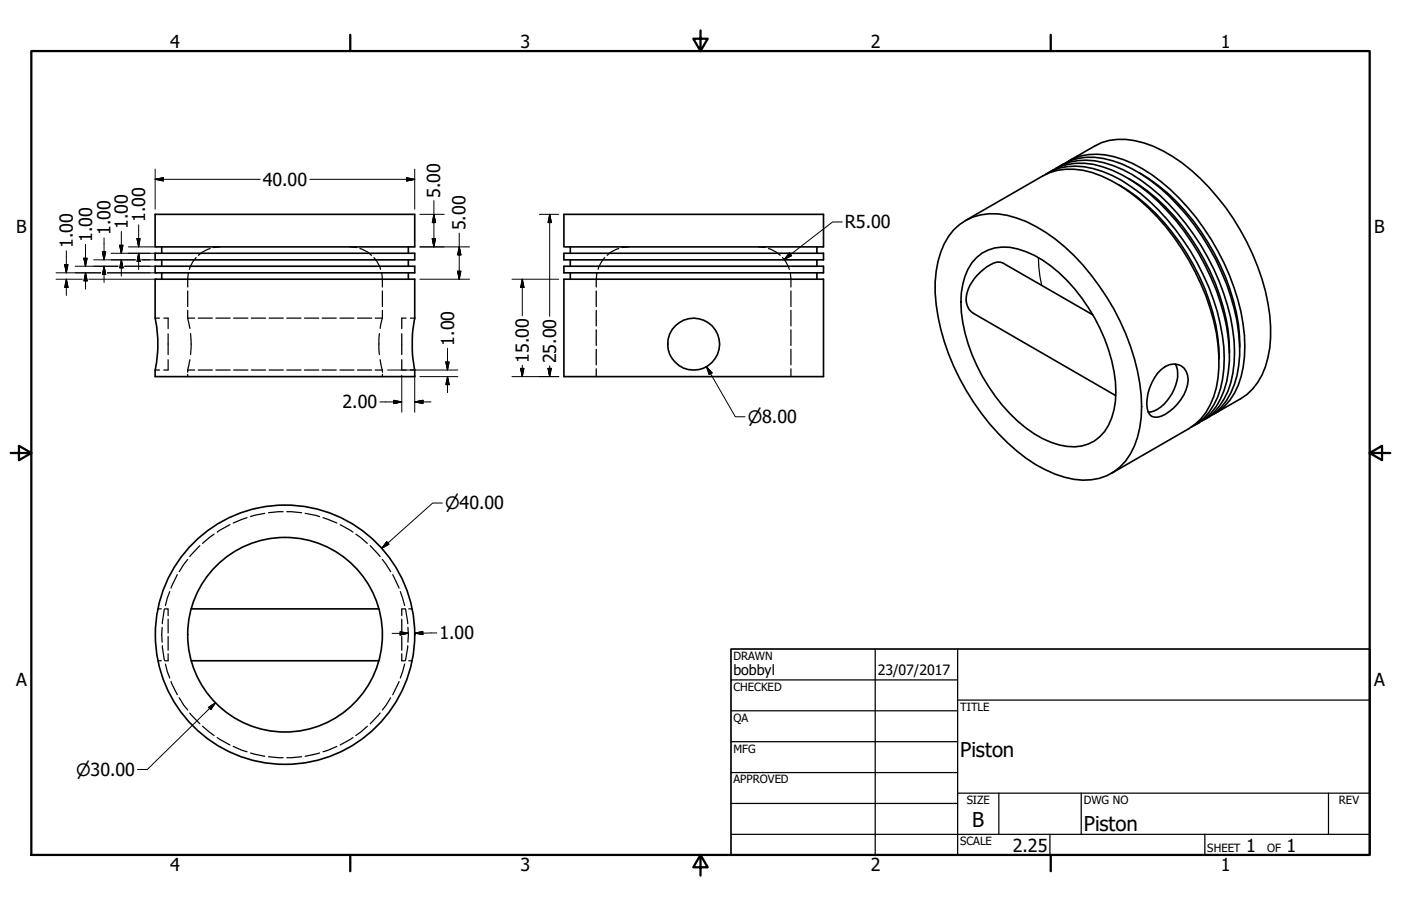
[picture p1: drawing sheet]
<svg xmlns="http://www.w3.org/2000/svg" width="432mm" height="279mm" viewBox="0 0 432 279" stroke-linecap="round" stroke-linejoin="round" font-family="sans-serif">
<!-- layer: Visible (ANSI) -->
<g fill="none" stroke="#000" stroke-width=".51">
<path d="M322.2 53.8a19.1 19.1 0 0 1 17.7-.9 52.3 52.3 0 0 1 22.4 17.9 69 69 0 0 1 15 39.7 25.7 25.7 0 0 1-6.2 18.4l-1.8 1.6-2.1 1.2M323 53.3a18.1 18.1 0 0 1 16.8-1.9 50.5 50.5 0 0 1 22.8 16.8 73.5 73.5 0 0 1 16 36.3 32.3 32.3 0 0 1-3.7 20.8 17.8 17.8 0 0 1-6.9 6M325.4 51.9a19.1 19.1 0 0 1 17.6-.8 49.3 49.3 0 0 1 19.9 14.7 71.9 71.9 0 0 1 17.5 39.4 31.7 31.7 0 0 1-3.1 17.9 16.1 16.1 0 0 1-6.9 6.8M326.2 51.5a18.1 18.1 0 0 1 16.8-1.9 50.5 50.5 0 0 1 22.8 16.8 73.5 73.5 0 0 1 16 36.3 32.1 32.1 0 0 1-3.7 20.7 16.7 16.7 0 0 1-6.9 6M328.5 50.2a17.9 17.9 0 0 1 14.8-1.9 47.2 47.2 0 0 1 22.8 15.7 71.8 71.8 0 0 1 17.4 39.4 32.4 32.4 0 0 1-3 17.8 16.7 16.7 0 0 1-6.9 6.8M329.4 49.7l7.9-4.6a18.7 18.7 0 0 1 15.3-1 49.5 49.5 0 0 1 22.7 16.8 70.7 70.7 0 0 1 16.3 39.8 29.4 29.4 0 0 1-4 17.3l-1.5 2-1.8 1.7-10 5.9M344.7 57a63.7 63.7 0 0 1 25 28.3 59.7 59.7 0 0 1 6 25.4M347.9 55.1a63.7 63.7 0 0 1 25 28.4 59.7 59.7 0 0 1 6 25.3M351.1 53.3a63.7 63.7 0 0 1 24.9 28.4 59.7 59.7 0 0 1 6.1 25.3M47.8 66.1h80v10h-80zM47.8 78.1h80v2h-80zM49.8 76.1v2"/>
<path d="M125.9 76.1v2M173.8 66.1h80v10h-80zM173.8 78.1h80v2h-80zM175.8 76.1v2M251.8 76.1v2M293.9 70.9a17.7 17.7 0 0 1 19.5-3.7 50.9 50.9 0 0 1 23 17.7 69.5 69.5 0 0 1 15.5 40.4 26.9 26.9 0 0 1-4.9 16.8 16.9 16.9 0 0 1-18.8 5.1 44 44 0 0 1-20.5-13.5 71.6 71.6 0 0 1-19.5-43.3 29.6 29.6 0 0 1 4.2-17.5zM297.6 68l23.8-13.8a20 20 0 0 1 18.1 .1 57.3 57.3 0 0 1 24.7 22.4 67.6 67.6 0 0 1 11.5 33.2 27.1 27.1 0 0 1-5.6 19.3l-1.7 1.6-2 1.4-23.9 13.8M301.1 79.4a12.8 12.8 0 0 1 12.5-2.6 35 35 0 0 1 17.6 12.3 52.6 52.6 0 0 1 12.7 31.7 18.7 18.7 0 0 1-4.9 13.8 12.8 12.8 0 0 1-12.5 2.6 35 35 0 0 1-17.6-12.3 52.6 52.6 0 0 1-12.7-31.7 18.7 18.7 0 0 1 4.9-13.8zM47.8 86.1h80v12a42.4 42.4 0 0 0 0 16v2h-80v-2a39.2 39.2 0 0 0 0-16zM47.8 82.1h80v2h-80zM49.8 80.1v2M49.8 84.1v2"/>
<path d="M125.9 80.1v2M125.9 84.1v2M173.8 82.1h80v2h-80zM173.8 86.1h80v30h-80zM175.8 80.1v2M175.8 84.1v2M251.8 80.1v2M251.8 84.1v2M336.8 97.1l-27.7-16a4 4 0 0 0-4.1 .7 13.9 13.9 0 0 0-7.2 10.8 5.1 5.1 0 0 0 2.2 4l43.9 25.4M357.9 113.9a4.6 4.6 0 0 1 5.3-1.4 4.6 4.6 0 0 1 3 4.6 13.9 13.9 0 0 1-9.4 11.6 2.67 2.67 0 0 1-3.2-2.9 14.8 14.8 0 0 1 4.3-11.9zM362.3 112.3a8.9 8.9 0 0 1-.5 7.8 11.7 11.7 0 0 1-6.9 6.9l-1 .1M58.9 187.8h57.9"/>
<path d="M58.9 203.8h57.9"/>
<circle cx="213.8" cy="106.1" r="8"/>
<circle cx="87.8" cy="195.7" r="40"/>
<circle cx="87.9" cy="195.7" r="30"/>
</g>
<!-- layer: Visible Narrow (ANSI) -->
<path d="M320 79.4l.5 5.7 .6 2.9" fill="none" stroke="#000" stroke-width=".38"/>
<!-- layer: Hidden (ANSI) -->
<g fill="none" stroke="#000" stroke-width=".38">
<path d="M60.5 79.4l-1 1.2-1.1 2.5M64.8 76.6l-2.5 1.2-1.1 .9M67.8 76.1l-2 .2M107.8 76.1l2.1 .2M110.9 76.6l2.5 1.2 1.1 .9M115.3 79.4l.8 1.2 1.2 2.5M186.4 79.4l-.9 1.2-1.2 2.5M190.7 76.6l-2.5 1.2-1.1 .9M193.8 76.1l-2.1 .2M233.8 76.1l2 .2M236.9 76.6l2.4 1.2 1.2 .9M241.2 79.4l.9 1.2 1.2 2.5"/>
<path d="M47.8 98.1h1.3M50.5 98.1h1.3v3.2M57.8 98.1l.7 3.2M57.8 98.1h2.2M57.8 89.7v4.9M57.8 95.7v2.4M58 84.1l-.2 4.4M61.1 98.1h4.4M66.5 98.1h4.4M72 98.1h4.4M77.5 98.1h4.4M82.9 98.1h4.4"/>
<path d="M88.4 98.1h4.4M93.9 98.1h4.3M99.3 98.1h4.3M104.8 98.1h4.3M110.2 98.1h4.4M115.6 98.1h2.3M117.6 84.1l.3 4.4M117.9 98.1l-.7 3.2M117.9 89.7v4.9M117.9 95.7v2.4M125.2 98.1h-1.4v3.2M126.5 98.1h1.3"/>
<path d="M183.8 89.7v4.9M183.8 95.7v4.8M184 84.1l-.2 4.4M243.5 84.1l.3 4.4M243.8 89.7v4.9M243.8 95.7v4.8M47.8 114.1h1.3M51.8 102.9v6.4M51.8 110.9v3.2h-1.3M57.8 114.1h2.2M57.8 114.1v.7M57.8 115.4v.7"/>
<path d="M58.5 110.9l-.7 3.2M58.7 102.9l.2 3.2-.2 3.2M61.1 114.1h4.4M66.5 114.1h4.4M72 114.1h4.4M77.5 114.1h4.4M82.9 114.1h4.4M88.4 114.1h4.4M93.9 114.1h4.3M99.3 114.1h4.3M104.8 114.1h4.3M110.2 114.1h4.4"/>
<path d="M115.6 114.1h2.3M117 102.9l-.2 1.7 .2 4.7M117.2 110.9l.7 3.2M117.9 114.1v.7M117.9 115.4v.7M123.8 102.9v6.4M123.8 110.9v3.2h1.4M126.5 114.1h1.3M183.8 101.7v4.9M183.8 107.7v4.8M183.8 113.7v2.4M243.8 101.7v4.9"/>
<path d="M243.8 107.7v4.8M243.8 113.7v2.4M76.1 159.6l-4.2 1.7M81.6 158.3l-4.4 1M87.2 157.8l-4.5 .3M88.4 157.8l4.6 .3M94 158.3l4.5 1M99.6 159.6l4.2 1.7M54.7 177.2l-2 4.2M57.8 172.5l-2.6 3.8M61.6 168.3l-3.1 3.3M66 164.7l-3.6 2.9"/>
<path d="M70.9 161.8l-4 2.3M104.8 161.8l4 2.3M109.7 164.7l3.5 2.9M114.1 168.3l3.1 3.3M117.9 172.5l2.5 3.8M121 177.2l2 4.2M48.6 187.8h1.1M50 193.5v4.6M50 199.1l.7 4.5M50.7 187.8l-.7 4.5M50.8 187.8h1v2.1M51.8 190.9v4.3"/>
<path d="M51.8 196.3v4.2M52.3 182.4l-1.3 4.4M123.4 182.4l1.3 4.4M123.8 190.9v4.3M123.8 196.3v4.2M124.9 187.8h-1.1v2.1M125 187.8l.7 4.5M125.7 199.1l-.7 4.5M125.7 193.5v4.6M126 187.8h1.1M48.6 203.8h1.1M51 204.8l1.3 4.3"/>
<path d="M51.8 201.6v2.2h-1M52.7 210.2l2 4M55.2 215.2l1.4 2.3 1.2 1.4M58.5 219.9l3.1 3.3M117.2 219.9l-3.1 3.3M120.4 215.2l-2.5 3.7M123 210.2l-2 4M123.8 201.6v2.2h1.1M124.7 204.8l-1.3 4.3M126 203.8h1.1M62.4 224l3.6 2.8M66.9 227.5l4 2.2"/>
<path d="M71.9 230.2l4.2 1.6M77.2 232.2l4.4 1M82.7 233.4l4.5 .3M93 233.4l-4.6 .3M98.5 232.2l-4.5 1M103.8 230.2l-4.2 1.6M108.8 227.5l-4 2.2M113.2 224l-3.5 2.8"/>
</g>
<!-- layer: Border (ANSI) -->
<path d="M9.7 15.7h412.4v248h-412.4zM107.9 10.7v5M215.9 9.4v6.3l-2.2-3.8h4.4l-2.2 3.8M323.8 10.7v5M3.3 139.7h6.4l-3.9-2.2v4.4l3.9-2.2M422.1 139.7l3.9 2.2v-4.4l-3.9 2.2h6.4M107.9 263.7v5M215.9 263.7l2.2 3.8h-4.4l2.2-3.8v6.3M323.8 263.7v5" fill="none" stroke="#000" stroke-width=".7"/>
<!-- layer: Title (ANSI) -->
<g fill="none" stroke="#000" stroke-width=".38">
<path d="M225.3 209.7h69.8M225.3 219.2h69.8M269.7 200.2v63.5M295.1 215.9h127M295.1 200.2v63.5M225.3 228.7h69.8M225.3 238.3h69.8M225.3 257.3h196.8M225.3 247.8h69.8M295.1 244.6h127M307.8 244.6v12.7M323.6 257.3v6.4"/>
<path d="M333.2 244.6v12.7M371.3 257.3v6.4M409.4 244.6v12.7"/>
</g>
<path d="M225.3 200.2h196.8v63.5h-196.8z" fill="none" stroke="#000" stroke-width=".51"/>
<!-- layer: Dimension (ANSI) -->
<g fill="none" stroke="#000" stroke-width=".31">
<path d="M47.8 55.3l2.6-.5v1zM47.8 55.3h32.4M47.8 52.1v12.4M95.5 55.3h32.3M125.3 54.8l2.5 .5-2.5 .5zM127.8 52.1v12.4M20.4 77.3v6.8M25.8 79.6h1.1l-.5 2.5zM26.4 75.4v6.7M31.6 77.6h1l-.5 2.5zM32.1 73.3v6.8M34.2 78.1h14.1"/>
<path d="M36.9 75.6h1l-.5 2.5zM37.4 71.4v6.7M39.6 76.1h8.7M42.2 73.6h1l-.5 2.5zM42.7 78.1l.5 2.5h-1zM42.7 69.3v6.8M42.7 78.1v5M129.4 76.1h15.3M129.4 66.1h7.5M133.2 73.6h1l-.5 2.5zM133.7 66.1l.5 2.5h-1zM133.7 61.8v14.3"/>
<path d="M141.5 76.1l.5 2.5h-1zM141.5 71.9v14.2M166.2 66.1h6M169.4 66.1l.5 2.5h-1zM169.4 66.1v31.4M243.3 78l.7 .9-2.3 1.1zM259.6 68.5h-3l-14.9 11.5M17.3 86.1h8M17.3 84.1h13.8M19.9 81.6h1.1l-.6 2.5zM20.4 86.1l.6 2.5h-1.1zM20.4 86.1v5"/>
<path d="M23.2 82.1h13.2M26.4 84.1l.5 2.5h-1.1zM26.4 84.1v5.1M27.4 86.1h20.9M28.9 80.1h12.8M32.1 82.1l.5 2.5h-1zM32.1 82.1v5M33.1 84.1h15.2M37.4 80.1l.5 2.5h-1zM37.4 80.1v5.1M38.4 82.1h9.9M43.7 80.1h4.6"/>
<path d="M129.4 86.1h15.3M141 83.6h1l-.5 2.5zM157.8 86.1h14.4M161 86.1l.5 2.5h-1zM161 86.1v11.3M119.4 114.1h21.7M123.8 115.7v11.4M127.8 115.7v11.4M129.4 116.1h11.7M137.4 111.6h1l-.5 2.5zM137.9 116.1l.5 2.5h-1zM137.9 107.4v6.7"/>
<path d="M137.9 116.1v5M157.8 116.1h14.4M160.5 113.6h1l-.5 2.5zM161 112.6v3.5M168.9 113.6h1l-.5 2.5zM169.4 112.8v3.3M217.7 113.1l1.8 1.9-.9 .5zM217.7 113.1l8.9 15.4h3M117.1 124h6.7M121.3 123.4l2.5 .6-2.5 .5zM127.8 124l2.6-.6v1.1zM127.8 124h5"/>
<path d="M136.3 155.1h-3l-15.6 14M119.2 167.1l.7 .7-2.2 1.3zM123.3 194.8l2.6 .5-2.6 .5zM125.9 195.3h-5.1M127.8 195.3l2.5-.5 .1 .9zM134.6 195.2l-6.8 .1M64.3 218.1l2.1-1.4-1.4 2.1zM66.4 216.7l-21 20.6h-3"/>
</g>
<g fill="#000" stroke="#000" stroke-width=".31">
<path d="M47.8 55.3l2.6-.5zM47.8 55.3l2.6-.5v1zM125.3 55.8l2.5-.5zM125.3 54.8l2.5 .5-2.5 .5zM25.8 79.6l.6 2.5zM25.8 79.6h1.1l-.5 2.5zM31.6 77.6l.5 2.5zM31.6 77.6h1l-.5 2.5zM36.9 75.6l.5 2.5zM36.9 75.6h1l-.5 2.5zM42.2 73.6l.5 2.5zM42.2 73.6h1l-.5 2.5z"/>
<path d="M133.2 73.6l.5 2.5zM133.2 73.6h1l-.5 2.5zM133.7 66.1l.5 2.5zM133.7 66.1l.5 2.5h-1zM141.5 76.1l.5 2.5zM141.5 76.1l.5 2.5h-1zM169.4 66.1l.5 2.5zM169.4 66.1l.5 2.5h-1zM243.3 78l-1.6 2zM243.3 78l.7 .9-2.3 1.1zM19.9 81.6l.5 2.5zM19.9 81.6h1.1l-.6 2.5z"/>
<path d="M20.4 86.1l.6 2.5zM20.4 86.1l.6 2.5h-1.1zM26.4 84.1l.5 2.5zM26.4 84.1l.5 2.5h-1.1zM32.1 82.1l.5 2.5zM32.1 82.1l.5 2.5h-1zM37.4 80.1l.5 2.5zM37.4 80.1l.5 2.5h-1zM42.7 78.1l.5 2.5zM42.7 78.1l.5 2.5h-1zM141 83.6l.5 2.5zM141 83.6h1l-.5 2.5z"/>
<path d="M161 86.1l.5 2.5zM161 86.1l.5 2.5h-1zM137.4 111.6l.5 2.5zM137.4 111.6h1l-.5 2.5zM137.9 116.1l.5 2.5zM137.9 116.1l.5 2.5h-1zM160.5 113.6l.5 2.5zM160.5 113.6h1l-.5 2.5zM168.9 113.6l.5 2.5zM168.9 113.6h1l-.5 2.5zM217.7 113.1l1.8 1.9zM217.7 113.1l1.8 1.9-.9 .5z"/>
<path d="M121.3 124.5l2.5-.5zM121.3 123.4l2.5 .6-2.5 .5zM127.8 124l2.6-.6zM127.8 124l2.6-.6v1.1zM119.2 167.1l-1.5 2zM119.2 167.1l.7 .7-2.2 1.3zM123.3 195.8l2.6-.5zM123.3 194.8l2.6 .5-2.6 .5zM127.8 195.3l2.5-.5zM127.8 195.3l2.5-.5 .1 .9zM66.4 216.7l-1.4 2.1zM64.3 218.1l2.1-1.4-1.4 2.1z"/>
</g>
<g font-size="6.3">
<text x="295.9" y="233.6">Piston</text>
<text x="299.7" y="255.1">B</text>
<text x="334" y="256.4">Piston</text>
</g>
<g font-size="5.5">
<text x="52.5" y="14.7">4</text>
<text x="160.4" y="14.7">3</text>
<text x="268.4" y="14.7">2</text>
<text x="376.3" y="14.7">1</text>
<text x="81" y="57.3">40.00</text>
<text x="135.7" y="61.1" transform="rotate(-90 135.7 61.1)">5.00</text>
<text x="5" y="71.8">B</text>
<text x="39.4" y="70.5" transform="rotate(-90 39.4 70.5)">1.00</text>
<text x="44.7" y="68.6" transform="rotate(-90 44.7 68.6)">1.00</text>
<text x="143.5" y="71.1" transform="rotate(-90 143.5 71.1)">5.00</text>
<text x="260.4" y="70.4">R5.00</text>
<text x="423.5" y="71.8">B</text>
<text x="22.5" y="76.6" transform="rotate(-90 22.5 76.6)">1.00</text>
<text x="28.4" y="74.5" transform="rotate(-90 28.4 74.5)">1.00</text>
<text x="34.1" y="72.6" transform="rotate(-90 34.1 72.6)">1.00</text>
<text x="140" y="106.6" transform="rotate(-90 140 106.6)">1.00</text>
<text x="163" y="111.9" transform="rotate(-90 163 111.9)">15.00</text>
<text x="171.4" y="112" transform="rotate(-90 171.4 112)">25.00</text>
<text x="105.6" y="125.9">2.00</text>
<text x="135.4" y="197.2" transform="rotate(-1 135.4 197.2)">1.00</text>
<text x="5" y="211.5">A</text>
<text x="423.5" y="211.5">A</text>
<text x="312.2" y="262.8">2.25</text>
<text x="384.1" y="262.8">1</text>
<text x="396.6" y="262.8">1</text>
<text x="52.5" y="268.7">4</text>
<text x="160.4" y="268.7">3</text>
<text x="268.4" y="268.7">2</text>
<text x="376.3" y="268.7">1</text>
</g>
<g font-size="5.3">
<text x="230.4" y="130.5">⌀8.00</text>
<text x="137.2" y="157">⌀40.00</text>
<text x="23.4" y="239.2">⌀30.00</text>
</g>
<g font-size="4.4">
<text x="226.1" y="208">bobbyl</text>
<text x="270.5" y="208.2">23/07/2017</text>
</g>
<g font-size="3.5">
<text x="226.1" y="203.5">DRAWN</text>
<text x="226.1" y="213">CHECKED</text>
<text x="295.9" y="219.2">TITLE</text>
<text x="226.1" y="222.6">QA</text>
<text x="226.1" y="232.1">MFG</text>
<text x="226.1" y="241.6">APPROVED</text>
<text x="297.9" y="248">SIZE</text>
<text x="334" y="248">DWG NO</text>
<text x="412.7" y="247.9">REV</text>
<text x="295.9" y="260.7">SCALE</text>
<text x="372.1" y="262.8">SHEET</text>
<text x="390.5" y="262.8">OF</text>
</g>
</svg>
